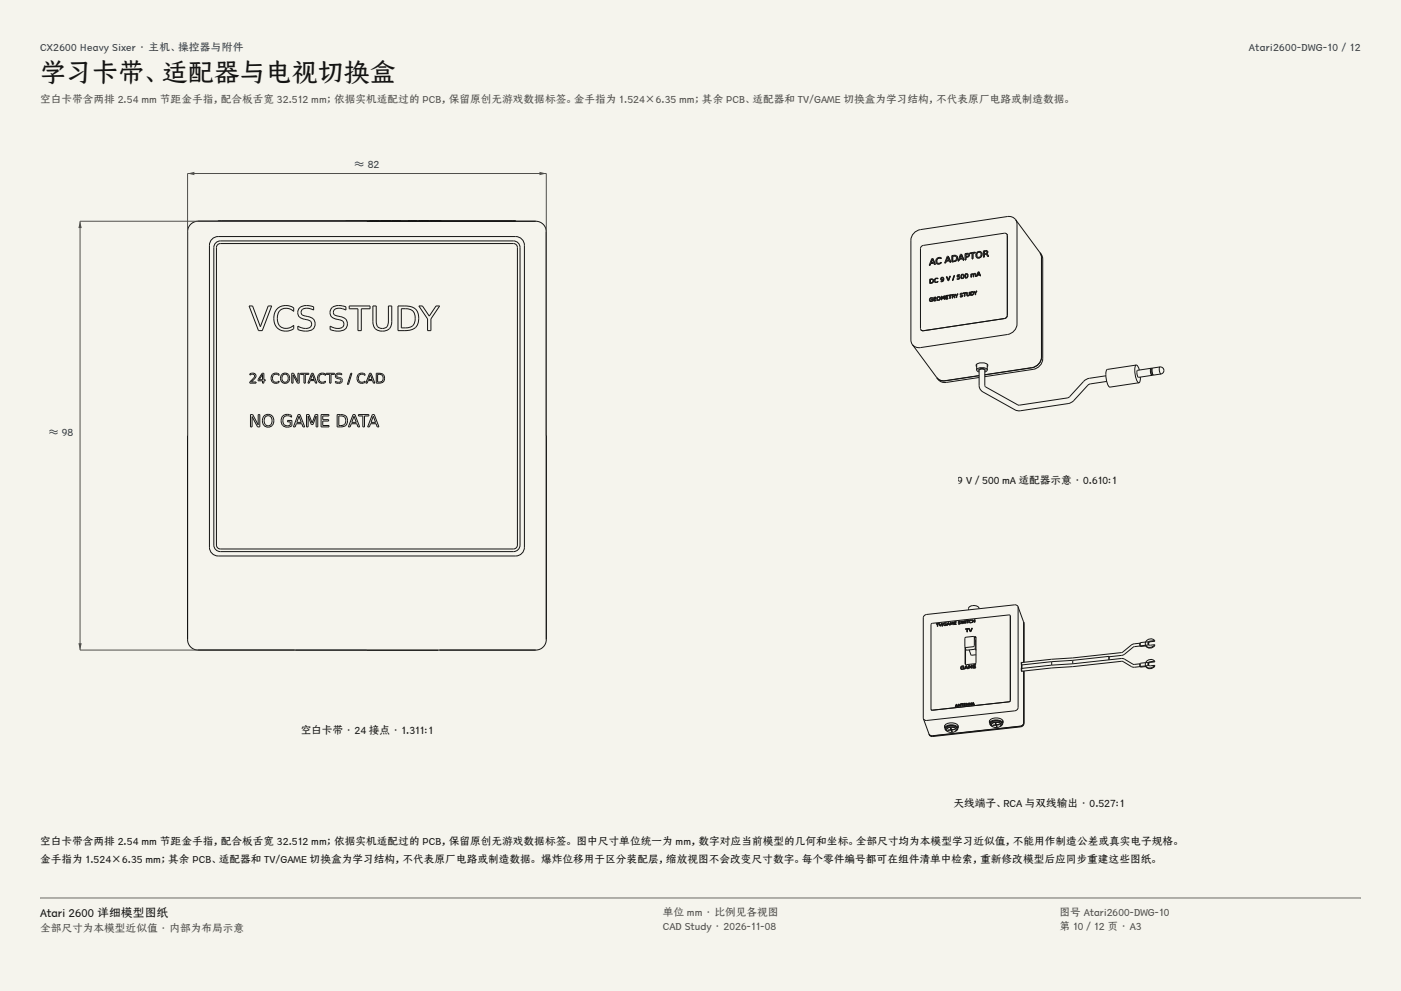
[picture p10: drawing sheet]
<svg xmlns="http://www.w3.org/2000/svg" width="420mm" height="297mm" viewBox="0 0 420 297" stroke-linecap="round" stroke-linejoin="round" font-family="sans-serif">
<g fill="#f5f4ed">
<path d="M0 0h420v297h-420z"/>
<path d="M12 12h396v275h-396z"/>
</g>
<g fill="none" stroke="#141413" stroke-width=".3">
<path d="M57.2 67.2a3.1 3.1 0 0 1 2.2-.9h101.2a3.1 3.1 0 0 1 3.2 3.2v122.2a3.1 3.1 0 0 1-3.2 3.1h-101.2a3.1 3.1 0 0 1-3.2-3.1v-122.2a3.1 3.1 0 0 1 1-2.3zM63.4 71.9a2.62 2.62 0 0 1 2-1h89.2a2.62 2.62 0 0 1 2.6 2.6v90.5a2.62 2.62 0 0 1-2.6 2.6h-89.2a2.62 2.62 0 0 1-2.6-2.6v-90.5zM64.7 72.8l1.4-.6h87.8a1.97 1.97 0 0 1 2 2v89.2a1.97 1.97 0 0 1-2 1.9h-87.8a1.97 1.97 0 0 1-2-1.9v-89.2zM65.1 73.5l1-.5h87.8l1 .5 .2 .7v89.2l-.5 .9-.7 .2h-87.8l-1-.5-.2-.6v-89.2zM65.4 66.2l89.2 .1zM103.7 66.1h.1M103.7 66.1h3.1M104.2 66.1h.1M105.2 66.1h.1M106.3 66.1h.1M106.8 66.1h.1M109.9 66.1h-3.1"/>
<path d="M109.9 66.1h.1M110.9 66.1h.5M110.9 66.1h.1M111.4 66.1h1.8M111.4 66.1h.1M113.2 66.1h.1M113.2 66.1h.5M113.7 66.1h.1M114.1 66.1h3.1M114.1 66.1h.1M117.2 66.1h.1M117.5 66.1h.2"/>
<path d="M117.5 66.1h.1M117.7 66.1h2.4M117.7 66.1h.1M120.1 66.1h.1M122.4 66.1h.2M122.4 66.1h.1M122.6 66.1h2.4M122.6 66.1h.1M125 66.1h.1M125.6 66.1h2.9M125.6 66.1h.1M128.5 66.1h.1"/>
<path d="M128.9 66.1h3.4M128.9 66.1h.1M129.4 66.1h.1M130.6 66.1h.1M131.7 66.1h.1M132.3 66.1h.1M74.7 91.7h1l2.4 6.2 2.3-6.2h1l-2.8 7.4h-1.1zM83.1 92.6a4.1 4.1 0 0 1 5-.3v1a2.84 2.84 0 0 0-3.5-.6 2.84 2.84 0 0 0-1.4 3.3 2.78 2.78 0 0 0 1.9 2.3 2.78 2.78 0 0 0 3-.8v1a3.8 3.8 0 0 1-4.6 .1 3.8 3.8 0 0 1-1.3-4.3zM89.7 92.4a4.4 4.4 0 0 1 4.3-.4v.9l-.5-.2a2.31 2.31 0 0 0-3.2 .6 1.21 1.21 0 0 0 1.4 1.4 2.47 2.47 0 0 1 2.7 2.8 2.91 2.91 0 0 1-3.9 1.6l-1.2-.3v-1.1l.9 .5a2.37 2.37 0 0 0 3.2-.8 1.35 1.35 0 0 0-1.4-1.6 2.34 2.34 0 0 1-2.7-2.5zM99.4 92.4a4.4 4.4 0 0 1 4.3-.4v.9l-.6-.2a2.31 2.31 0 0 0-3.1 .6 1.21 1.21 0 0 0 1.4 1.4 2.47 2.47 0 0 1 2.7 2.8 2.91 2.91 0 0 1-3.9 1.6l-1.2-.3v-1.1l.9 .5a2.37 2.37 0 0 0 3.2-.8 1.35 1.35 0 0 0-1.4-1.6 2.34 2.34 0 0 1-2.7-2.5zM104.7 91.7h6.2v.8h-2.6v6.6h-1v-6.6h-2.6zM111.8 91.7h1v4.5a1.86 1.86 0 0 0 1.8 2.2 1.86 1.86 0 0 0 1.8-2.2v-4.5h1v4.6a2.83 2.83 0 0 1-2.8 2.9 2.83 2.83 0 0 1-2.8-2.9z"/>
<path d="M119.3 91.7h2.1a3.7 3.7 0 0 1 4.1 2.8 3.7 3.7 0 0 1-2.3 4.4l-3.9 .2zM120.3 92.5h1.2a2.63 2.63 0 0 1 2.9 3.5 2.43 2.43 0 0 1-2.9 2.3h-1.2zM125.6 91.7h1l2.1 3 2-3h1.1l-2.6 3.9v3.5h-1v-3.5zM74.9 112h.2a1.04 1.04 0 0 1 1.5 .2 1.04 1.04 0 0 1-.5 1.5l-.7 .8h1.4v.3h-1.9v-.3l1-1a.73 .73 0 0 0 .3-1.2 .73 .73 0 0 0-1.1 0l-.2 .1zM78.6 111.9h.5v1.9h.4v.3h-.4v.7h-.4v-.7h-1.3v-.4zM78.7 112.2v1.6h-1zM81.7 112.2a1.64 1.64 0 0 1 2-.1v.4a1.16 1.16 0 0 0-1.7 0 1.16 1.16 0 0 0 0 1.7 1.16 1.16 0 0 0 1.7 0v.4a1.55 1.55 0 0 1-2.2-.2 1.55 1.55 0 0 1 .2-2.2zM84.8 112.5a1.14 1.14 0 0 1 1.7 .6 1.14 1.14 0 0 1-1 1.5 1.26 1.26 0 0 1-.7-2.1zM87.5 111.9h.5l1.3 2.4v-2.4h.4v2.9h-.5l-1.4-2.4v2.4h-.3zM90.1 111.9h2.5v.3h-1.1v2.6h-.4v-2.6h-1zM93.4 111.9h.5l1.1 2.9h-.4l-.3-.7h-1.3l-.3 .7h-.4zM93.6 112.3l.6 1.4h-1.1z"/>
<path d="M95.6 112.2a1.64 1.64 0 0 1 2-.1v.4a1.16 1.16 0 0 0-1.7 0 1.16 1.16 0 0 0 0 1.7 1.16 1.16 0 0 0 1.7 0v.4a1.55 1.55 0 0 1-2.1-.2 1.55 1.55 0 0 1 .1-2.2zM97.8 111.9h2.5v.3h-1.1v2.6h-.4v-2.6h-1zM100.8 112l.8-.2 .8 .2v.4l-.3-.2a.62 .62 0 0 0-.8 0 .62 .62 0 0 0-.1 .8 1.14 1.14 0 0 1 1.3 1.5l-.4 .3-.9 .1-.7-.2v-.4l.7 .2a.62 .62 0 0 0 1-.3 .62 .62 0 0 0-.8-.7 .81 .81 0 0 1-.8-.5 .81 .81 0 0 1 .2-1zM105.2 111.9h.3l-1 3.3h-.4zM107.4 112.2a1.64 1.64 0 0 1 2-.1v.4a1.16 1.16 0 0 0-1.6 0 1.16 1.16 0 0 0 0 1.7 1.16 1.16 0 0 0 1.6 0v.4a1.55 1.55 0 0 1-2.1-.2 1.55 1.55 0 0 1 .1-2.2zM110.8 111.9h.4l1.2 2.9h-.4l-.3-.7h-1.3l-.3 .7h-.4zM111 112.3l.6 1.4h-1.1zM112.8 111.9h.8a1.49 1.49 0 0 1 1.7 1.4 1.49 1.49 0 0 1-1.7 1.5h-.8zM113.2 112.2a1.23 1.23 0 0 1 1.7 1.1 1.23 1.23 0 0 1-1.7 1.2zM75.1 124.2h.7l1.6 3.1v-3.1h.5v3.7h-.7l-1.6-3.1v3.1h-.5zM79.1 124.7a1.86 1.86 0 0 1 3 1 1.86 1.86 0 0 1-2.1 2.3 2.02 2.02 0 0 1-.9-3.3zM79.7 124.8a1.28 1.28 0 0 1 1.5 .1 1.28 1.28 0 0 1 .3 1.5 1.24 1.24 0 0 1-1.5 1.2 1.24 1.24 0 0 1-.8-1.8z"/>
<path d="M84.8 124.7a2.3 2.3 0 0 1 2.6-.2v.6a1.51 1.51 0 0 0-2-.2 1.51 1.51 0 0 0-.4 2 1.51 1.51 0 0 0 2 .5v-1h-.8v-.4h1.3v1.6a2 2 0 0 1-2.8-.1 2 2 0 0 1 .1-2.8zM89.4 124.2h.5l1.4 3.7h-.5l-.3-.9h-1.7l-.3 .9h-.5zM89.7 124.7l.6 1.9h-1.3zM91.9 124.2h.7l1 2.6 .9-2.6h.8v3.7h-.5v-3.2l-1 2.5h-.5l-.9-2.5v3.2h-.5zM96.3 124.2h2.3v.5h-1.8v1.1h1.7v.4h-1.7v1.3h1.8v.4h-2.3zM101.1 124.2h1a1.86 1.86 0 0 1 2.1 1.9 1.86 1.86 0 0 1-2.1 1.8h-1zM101.6 124.7a1.54 1.54 0 0 1 2.1 1.4 1.54 1.54 0 0 1-2.1 1.4zM105.8 124.2h.6l1.4 3.7h-.5l-.3-.9h-1.7l-.3 .9h-.6zM106.1 124.7l.7 1.9h-1.3zM107.5 124.2h3.1v.5h-1.3v3.2h-.5v-3.2h-1.3zM111.6 124.2h.6l1.4 3.7h-.5l-.4-.9h-1.6l-.4 .9h-.5zM111.9 124.7l.7 1.9h-1.4z"/>
<path d="M88.7 194.8v.1M131.3 194.8v.1"/>
<circle cx="85.4" cy="113.3" r="1.48"/>
</g>
<path d="M56.2 130.6v-78.6h107.6v78.6" fill="none" stroke="#504e49" stroke-width=".3"/>
<g fill="#504e49">
<path d="M56.2 52l2.1-.5v1z"/>
<path d="M161.7 51.5l2.1 .5-2.1 .5z"/>
</g>
<path d="M110 66.3h-86v128.5h86" fill="none" stroke="#504e49" stroke-width=".3"/>
<g fill="#504e49">
<path d="M24 66.3l.5 2h-1z"/>
<path d="M23.5 192.8h1l-.5 2z"/>
</g>
<g fill="none" stroke="#141413" stroke-width=".3">
<path d="M278.6 79.5h.1M278.8 79.5h.1M278.8 79.5h-.2M279 79l.9-.2 .2 .5M279 79h.1M279 79l-.2 .5M279.5 77.7l.3 .9-.7 .1zM279.6 77.5h.1M279.6 77.5h-.3l-.7 2M279.6 77.5l.8 1.7M280.1 79.3h.1M280.4 79.2h.1"/>
<path d="M280.4 79.2l-.3 .1M280.7 78.8v.1M282.1 77.2a1.14 1.14 0 0 0-1.3 .3 1.14 1.14 0 0 0-.1 1.3M282.1 77.2h.1M282.1 77.5h.1M282.1 77.2l.1 .3M282.1 78.6l.1 .2M282.1 78.6h.1M282.1 78.8h.1M282.2 77.5a.79 .79 0 0 0-1.4 .4 .79 .79 0 0 0 1.1 .9l.2-.2M282.2 78.8a1.1 1.1 0 0 1-1.5 .1M283.2 78.8h.1"/>
<path d="M283.5 78.8h.1M283.5 78.8h-.3M283.7 78.3h.1M283.7 78.3l-.2 .5M284.1 77l.4 .9-.8 .1zM284.3 76.8h-.3l-.8 2M284.3 76.8h.1M284.3 76.8l.7 1.7M284.6 78.1l.2 .5M284.6 78.1l-.9 .2M284.8 78.6h.1M285 78.5h.1"/>
<path d="M285 78.5l-.2 .1M285.3 78.5h.1M285.6 76.8v1.4a.9 .9 0 0 0 1-.3 .9 .9 0 0 0-.1-1.1M285.6 76.8h.1M285.9 76.7l.6 .1M285.9 76.7l-.3 .1M286.9 76.7l-.7-.2-.9 .1v1.9M286.9 76.7l.1 .6M286.9 76.7v.1M286.9 76.8l.1 .5M287 77.3l-.1 .6-.4 .3-1.2 .3M287.2 78.2h.1"/>
<path d="M287.4 78.2h.1M287.5 78.2h-.3M287.6 77.7h.1M287.6 77.7l-.1 .5M288.1 76.4l.4 .9-.8 .1zM288.2 76.2h-.3l-.7 2M288.2 76.2h.1M288.2 76.2l.8 1.8M288.5 77.5l.2 .5M288.5 77.5l-.9 .2M288.7 78h.1M289 77.9v.1"/>
<path d="M289 78h-.3M289.3 77.9h.1M289.6 76.2l.3-.1a.36 .36 0 0 1 .4 .4 .36 .36 0 0 1-.4 .3l-.3 .1zM289.6 77.1h.1M289.6 77.9h.1M289.6 77.1v.8M289.6 76.2h.1M289.6 77.9h-.3M290.4 76.8l-.8 .3M290.5 76.1l-1.2-.1v1.9M290.5 76.1h.1M290.5 76.1l.1 .3"/>
<path d="M290.6 76.4l-.2 .4M290.7 76l.7-.1v1.7M290.7 76h.1M291.4 77.6h.1M291.7 75.9h.1M291.7 77.5v.1M291.7 75.9v1.7M291.7 77.6h-.3M292.4 75.5l-1.7 .3v.2M292.4 75.5v.1M292.4 75.8h.1M292.4 75.5v.3"/>
<path d="M292.4 75.8l-.7 .1M292.7 77l.8 .3M292.7 77v.1M292.7 77.1l.8 .2M293.1 75.7a.67 .67 0 0 1 .9 .3 .67 .67 0 0 1-.3 .9 .67 .67 0 0 1-.9-.3zM294.2 75.6a1.06 1.06 0 0 0-1.4 .1 1.06 1.06 0 0 0-.1 1.3M294.2 75.6h.1M294.2 75.6a1.12 1.12 0 0 1-.7 1.7M294.8 77.1h.1M295.1 75.4l.3-.1a.34 .34 0 0 1 .5 .3 .34 .34 0 0 1-.5 .4h-.3zM295.1 76.2h.1M295.1 77h.1"/>
<path d="M295.1 76.2v.8M295.1 75.4h.1M295.1 77l-.3 .1M295.4 76.2h.2M295.4 76.2h-.3M295.6 76.2l.5 .7M295.6 76.2l.2 .1M295.8 76l.2 .2M296 76.2h.1M296 76.2l.1 .2M296 75.8l-.2 .2M296 75.2h-1.2v1.9"/>
<path d="M296 75.2h.1M296 75.2v.6M296.1 76.9h.1M296.1 76.4h.1M296.1 76.4l.3 .4M296.4 76.8h.1M296.4 76.8l-.3 .1M301.8 70.2l-.7-.3-24.3 3.6a1.02 1.02 0 0 0-.9 1l.2 24.3M301.8 70.2l.2 .4M301.8 70.2h.1M301.9 70.2l.1 .4M302 70.6v23.9"/>
<path d="M304.4 65.8l7.8 10.4 .4 1v30.3a3.4 3.4 0 0 1-2.9 3.2l-14.5 2.2M304.4 65.8l.5 1.4v29.9a3.4 3.4 0 0 1-2.9 3.2l-26 3.9-1.4-.2-1.1-.7M304.4 65.8l-1-.8-1.4-.1-26 3.9a3.4 3.4 0 0 0-2.9 3.2v29.9l.4 1.4M311.8 75.7l.4 1.4M311.8 75.8h.1M311.8 75.8l.4 1.4M312.2 77.1v30a3.4 3.4 0 0 1-2.8 3.1l-14.2 2.2M276.1 98.8v.1M276.1 98.9h.1M276.1 98.9l.7 .2M278.7 90.2h.1M278.7 84.9h.1"/>
<path d="M278.9 83.8v1a.61 .61 0 0 0 .7-.3 .61 .61 0 0 0-.1-.7M278.9 83.8h.6M278.9 83.8h.1M279.2 89.9h.1M279.4 89.3l.2 .1M279.4 89.3a.47 .47 0 0 0-.7 .5 .47 .47 0 0 0 .8 .3v-.3l-.3 .1M279.5 83.8l.1 .1M279.6 89.3l-.2-.1a.65 .65 0 0 0-.7 .3 .65 .65 0 0 0 0 .7M279.6 89.3v.1M279.6 89.4h.1M279.6 89.7l-.4 .2M279.6 89.7h.1"/>
<path d="M279.6 90.1h.1M279.6 89.7v.4M279.6 90.1l-.6 .2-.3-.1M279.7 84.6l-1 .3M279.8 83.8l-1.1-.1v1.2M279.8 83.8l-.1 .8M279.9 90.2h.1M280.1 89.2h.1M280.1 89.2v.3h.5M280.1 89.7v.4l.5-.1M280.1 89.7h.1M280.2 84.5h.1"/>
<path d="M280.6 89.5v.1M280.6 89.5h.1M280.6 89.6h.1M280.6 89.6l-.5 .1M280.6 89h.1M280.6 89l-.7 .1v1.1M280.6 89.1h.1M280.6 89v.1M280.6 89.1l-.5 .1M280.6 90v.1M280.6 90.1l-.7 .1M280.9 89.8v.1"/>
<path d="M281 89.5l.1 .3M281.1 89.8h.1M281.1 89.2l-.1 .3M281.2 83.4l-.1-.1a.77 .77 0 0 0-.9 .3 .77 .77 0 0 0 0 .9M281.2 83.4h.1M281.2 83.6h.1M281.2 83.4v.2M281.2 84.3v.2M281.2 84.3h.1M281.2 84.5h.1M281.2 83.6a.56 .56 0 0 0-.8-.1 .56 .56 0 0 0 0 .8 .56 .56 0 0 0 .8 0M281.2 84.5l-.7 .2-.3-.2"/>
<path d="M281.6 89.1l-.5 .1M281.6 89.1h.1M281.6 89.1a.45 .45 0 0 1 0 .6 .45 .45 0 0 1-.5 .1M281.8 89a.6 .6 0 0 0-.8 .1 .6 .6 0 0 0-.1 .7M281.8 89h.1M281.8 89a.6 .6 0 0 1-.1 .8 .6 .6 0 0 1-.8 .1M282 83.8l.1 .1M282.1 84.4h.1M282.1 83.9h.5M282.1 89.9h.1M282.3 89.8h.1M282.3 89.8l-.2 .1"/>
<path d="M282.3 88.8h-.2v1.1M282.3 88.8h.1M282.4 84.4h-.2M282.6 89.6h.1M282.6 89.6l-.3-.7v.9M282.6 83.9l.1-.2a.49 .49 0 0 1-.6 .5v.2M282.6 83.3h-.4M282.6 83.3h.1M282.7 83.3a.31 .31 0 0 1 0 .4 .31 .31 0 0 1-.4 .1 .31 .31 0 0 1-.1-.5M282.7 89.6h.1M282.7 89.6l.3-.8v.9M282.7 89.6h-.1"/>
<path d="M282.7 83.8l-.1 .1M282.8 83.2a.5 .5 0 0 0-.6 0 .5 .5 0 0 0-.2 .6M282.8 83.2h.1M282.8 83.2a.81 .81 0 0 1-.4 1.2M283 89.7h.1M283.2 88.6l-.3 .1-.3 .7-.3-.6M283.2 88.6h.1M283.2 89.7h.1M283.2 88.6v1.1M283.2 89.7h-.2M283.5 89.7h.1M283.6 88.7v.3l.6-.1"/>
<path d="M283.6 89.1v.4l.6-.1M283.6 88.7h.1M283.6 89.1h.1M283.8 82.9h-.1l.5 1.2M283.8 82.9h.1M284.2 88.9v.2M284.2 88.9h.1M284.2 89v.1M284.2 89.1h-.6M284.2 84.1h.1M284.2 88.5h.1M284.2 88.5l-.7 .1v1.1"/>
<path d="M284.2 88.6h.1M284.2 88.5v.1M284.2 88.6l-.6 .1M284.2 89.4v.2M284.2 89.4h.1M284.2 89.5v.1M284.2 89.6l-.7 .1M284.3 88.6l.4-.1v1M284.3 88.6h.1M284.4 84.1h.1M284.4 84.1h-.2M284.7 89.5h.1"/>
<path d="M284.9 88.5h.1M284.9 89.5h.1M284.9 88.5v1M284.9 89.5h-.2M284.9 82.7l-.2 .1-.4 1.1-.5-1M284.9 82.7h.1M284.9 82.7l-.5 1.4M285.3 88.3l-1 .3M285.3 88.3h.1M285.3 88.4h.1M285.3 88.3v.1M285.3 88.4l-.4 .1"/>
<path d="M285.4 89.4h.1M285.5 84.1h.1M285.6 88.9h.1M285.6 89.3h.1M285.6 88.9v.4M285.6 88.4h.1M285.6 89.3l-.2 .1M285.7 84.1h.1M285.7 84.1h-.2M285.7 88.9h.3M285.7 88.9h-.1M285.9 88.4v.3l-.3 .1v-.4"/>
<path d="M285.9 88.4h.1M285.9 88.4h-.3M286 88.9l.1 .4M286.1 88.3h-.7v1.1M286.1 88.3h.1M286.1 88.9v.1M286.1 88.9h.1M286.1 88.7v.2M286.1 88.7l-.1 .1M286.1 88.3l.1 .2M286.1 88.3v.2M286.1 82.5h.1"/>
<path d="M286.1 82.5l-.6 1.6M286.1 82.5l-.4 1.6M286.1 89.3h.1M286.1 89h.1M286.1 89l.2 .2M286.2 88.5l-.1 .2M286.2 88.2h.1M286.2 88.2l.4 .5v.5M286.3 89.2h.1M286.3 89.2l-.2 .1M286.6 89.2h.1M286.8 88.6v.1"/>
<path d="M286.8 89.2h.1M286.8 88.6v.6M286.8 89.2h-.2M286.9 83.7h.1M286.9 83.7h.2M287.1 82.5v.4h.6M287.1 82.5h.1M287.2 88l-.5 .5-.5-.3M287.2 88h.1M287.2 88l-.4 .7M287.2 83l-.3 .1M287.2 83h.3a.43 .43 0 0 1-.1 .5 .43 .43 0 0 1-.5 0v.2"/>
<path d="M287.6 83.5l-.5 .2M287.7 82.5h.1M287.7 82.3l-.8 .1v.7M287.7 82.3h.1M287.7 82.3v.2M287.7 82.5h-.6M287.7 82.9h.1M287.7 82.9l-.1 .6M287.8 89h.2M287.8 89h.1M287.8 88.4h.1M287.8 88.4l.3 .1"/>
<path d="M288 88.2v.1M288 88.3l.6 .1M288.1 88.5h.1M288.1 83.4h.1M288.2 88.5h.1M288.2 88.5h.2M288.3 83.3h.1M288.4 88.5h.1M288.4 88.5v.3l-.6 .2M288.5 88.8l-.5 .2M288.5 87.9l-.1-.1a.41 .41 0 0 0-.5 .1 .41 .41 0 0 0-.1 .5M288.5 87.9h.1"/>
<path d="M288.5 88h.1M288.5 87.9v.1M288.5 88l-.5 .2M288.6 88.4h.1M288.6 88.4v.2M288.6 88.6l-.1 .2M288.7 87.9h.4v.9M288.7 87.9h.1M288.7 82.4h.1M288.7 82.4a.49 .49 0 0 0-.6 .3 .49 .49 0 0 0 .2 .6M288.7 82.4a.49 .49 0 0 1 .2 .6 .49 .49 0 0 1-.6 .3M288.9 82.3a.66 .66 0 0 0-.8 .2 .66 .66 0 0 0 0 .9"/>
<path d="M288.9 82.3h.1M288.9 82.3a.66 .66 0 0 1 0 .8 .66 .66 0 0 1-.7 .3M289.1 88.8h.1M289.3 87.8h.1M289.3 88.8h.1M289.3 87.8v1M289.3 88.8h-.2M289.3 83.2h.1M289.4 82.7l.1 .4M289.7 87.7l-1 .2M289.7 87.7h.1M289.7 87.8h.1"/>
<path d="M289.7 87.7v.1M289.7 87.8h-.4M289.7 82.1l-.3 .6M289.7 82.1l.2 .1M289.9 88.6h.1M289.9 82.2h.1M289.9 82.2a.49 .49 0 0 1 .2 .6 .49 .49 0 0 1-.6 .3l-.1-.4M289.9 88.3l.1 .2M289.9 87.6h-.1l.1 1M289.9 87.6h.1M289.9 87.6v.7M290 82.1a.65 .65 0 0 0-.8 .2 .65 .65 0 0 0 .1 .9"/>
<path d="M290 82.1h.1M290.1 82.1a.66 .66 0 0 1 0 .8 .66 .66 0 0 1-.8 .3M290.7 87.5l-.3 .9-.4 .1M290.7 87.5l-.1 1-.7 .1M290.7 87.5h.1M290.9 88.5h.1M291 83.1h.1M291.1 87.6a.47 .47 0 0 1 .7 .4 .47 .47 0 0 1-.7 .4zM291.1 87.6h.1M291.2 82.1h.6M291.2 83.1h.1M291.2 82.1h-.2v1"/>
<path d="M291.2 82.1h.1M291.2 83.1h-.2M291.5 82.2h.2M291.5 82.2l-.3 .2v.7M291.7 82.2h.1M291.7 82.2v.8M291.7 83h.1M291.8 82.1h.1M291.8 87.5h-.9v1M291.8 87.5h.1M291.8 87.5a.71 .71 0 0 1-.1 .8 .71 .71 0 0 1-.8 .2M291.9 83h.1"/>
<path d="M291.9 83h-.2M291.9 87.3h.1M291.9 87.3l.4 .5v.5M292.3 82.1l-.4 .2v.7M292.3 82.1h.1M292.3 88.3h.1M292.3 82.1l.1 .8M292.4 82.9h.1M292.4 82l-.6 .1M292.5 82h.1M292.5 82v.9M292.5 87.8h.1"/>
<path d="M292.5 88.3h.1M292.5 87.8v.5M292.5 88.3h-.2M292.5 82.9h.1M292.5 82.9h-.1M292.7 82.8h.1M292.9 87.2l-.5 .5-.5-.4M292.9 87.2h.1M292.9 87.2l-.4 .6M292.9 82.8h.1M292.9 82.8h-.2M293 82.5l.6-.1 .2 .3"/>
<path d="M293 82.5h.1M293 82.5l-.1 .3M293.3 81.6l.3 .6-.5 .1zM293.4 81.4l-.2 .1-.5 1.3M293.4 81.4h.1M293.4 81.4l.6 1.2M293.8 82.7h.1M294 82.6h.1M294 82.6l-.2 .1M301.1 95.5l-24.3 3.6-.7-.3M302 94.5a1.02 1.02 0 0 1-.9 1M273.5 103.3l7.7 10.4 .7 .6 .8 .3h1l9.8-1.5"/>
<path d="M280.9 113.2a2.46 2.46 0 0 0 2.4 .9M292.8 109.9l-.2-.4a2.36 2.36 0 0 1 3.5 0l-.1 .4M292.8 110.9a2.09 2.09 0 0 1 3.2 0M292.8 110.9l.7 .6M292.8 109.2v1.7M293.5 112.6l-10.7 1.5-1.3-.3-.7-.6M293.5 111.1l-.1-.1a1.09 1.09 0 0 1 1.9 0l-.1 .1M296 110.9l-.8 .6M296 109.2v1.7M312.2 107a3.4 3.4 0 0 1-2.9 3.2l-14.1 2.1M331.5 112.6l-4.9 .8-1.1 .4-5.3 5.4-14.8 2.2-10-5.5-.2-.4v-4.5l-.3-.3a1.15 1.15 0 0 0-1.4 .3v4.5a2.27 2.27 0 0 0 1.2 2l9.6 5.3 1.6 .3 14.7-2.2 1.3-.9 4.4-4.7 5.5-1M340.6 109.4a5.1 5.1 0 0 0 .3 4.9l.5 .4"/>
<path d="M340.6 109.4l.6 .6 .4 .9M340.6 109.4l-8.6 1.3a5.1 5.1 0 0 0 .3 4.9l.5 .4 8.6-1.3M341.9 113l-.1 1-.4 .7M345 110.4a1.68 1.68 0 0 0 .4 2l-.4-.9 .1-1.1M345 110.4h.1M345 110.4l-4 .6a2.04 2.04 0 0 0 .3 2.1l6.7-1M345.1 110.4h.3l-.1 1 .4 1M347.7 110a1.07 1.07 0 0 1 1.2 .9 1.07 1.07 0 0 1-.9 1.2M347.7 110l-2.2 .3a2.04 2.04 0 0 0 .3 2.1M347.7 110a2.04 2.04 0 0 0 .3 2.1M280.6 187h.4v.7M280.6 187h.1"/>
<path d="M281 187.7h.1M281.1 187h.1M281.1 187.7h.1M281.1 187v.7M281.1 187.7h-.1M281.5 186.8v.1M281.5 186.9l-.4 .1M281.5 186.8h.1M281.5 186.8l.3 .8M281.8 187.6h.1M282 187.6h.1M282 187.6h-.2"/>
<path d="M282.4 186.7l-.5 .8-.3-.7-1 .2M282.4 186.7v.1M282.4 186.7l-.4 .9M282.4 187.7h.1M282.5 187.7h.1M282.5 187.7h-.1M282.8 186.7l-.4 1M282.8 186.7h.1M282.8 186.7l-.3 1M282.9 187.3h.1M282.9 187.3l.1 .1M283 187.4l.4 .1"/>
<path d="M283 187.1l.1 .1M283.4 186.7l.3 .1M283.4 186.7l-.4 .4M283.4 187.1h.2v.2l-.5-.1M283.4 187.1h.1M283.7 186.7a.55 .55 0 0 0-.6 0 .55 .55 0 0 0-.2 .6M283.7 186.7v.1M283.7 186.7h.1M283.7 186.8h.1M283.7 187l-.3 .1M283.7 187h.1M283.7 187.3v.1"/>
<path d="M283.7 187v.4M283.7 187.4l-.3 .1M283.9 187.4h.1M284 187.4h.1M284 187.4h-.1M284.1 187.2h.1M284.1 187.2l-.1 .2M284.3 186.6h.1M284.3 186.6l.2 .4-.4 .1zM284.5 187.1l.3 .2M284.5 187.1h.1M284.5 187.1l-.4 .1"/>
<path d="M284.7 187.3l-.5-.8-.3 .9M284.7 187.3h.1M284.9 187.3h.1M285 186.6h.1M285 186.6l.3 .5M285 187.3h.1M285 186.6v.7M285 187.3h-.1M285.3 187.1h.1M285.4 187.1h.1M285.4 187.1l.3-.6v.7M285.4 187.1h-.1"/>
<path d="M285.7 187.2h.1M285.8 186.4l-.5 .6-.2-.6-.2 .1v.8M285.8 186.4h.1M285.8 187.2h.1M285.8 186.4v.8M285.8 187.2h-.1M286 187.2h.1M286.2 186.4h.1M286.2 186.4v.3l.4-.1M286.2 186.8v.3l.5-.1M286.2 186.8h.1M286.6 186.6v.1"/>
<path d="M286.6 186.7l-.4 .1M286.7 186.3v.1M286.7 186.3h-.7v.9M286.7 186.3h.1M286.7 186.4h.1M286.7 186.4h-.5M286.7 187v.1M286.7 187h.1M286.7 187.1h.1M286.7 187.1l-.7 .1M287.3 186.4v.1M287.3 187h.1"/>
<path d="M287.3 186.5v.1M287.3 186.6h.2M287.4 186.4h.1M287.4 186.4v.1M287.4 186.5l.5 .2M287.5 186.6h.1M287.6 187h-.2M287.6 186.2h.1M287.6 186.3h.1M287.6 186.3l-.2 .1M287.6 186.6h.1M287.6 186.6l.2 .1"/>
<path d="M287.7 186.2l.2 .1M287.7 186.3h.2M287.8 186.7h.1M287.8 186.7l-.5 .3M287.9 186.2l-.6 .2M287.9 186.2h.1M287.9 186.2v.1M287.9 186.7h.1M287.9 186.7l-.3 .3M288.2 186.1l.1 .8M288.2 186.1h.1M288.3 186.9h.1"/>
<path d="M288.5 186.9h.1M288.5 186.9h-.2M288.8 186l-.4 .8-.2-.7M288.8 186v.1M288.9 186.9h.1M288.9 186.9l-.2-.7-.2 .7M289 199.6h-.2a.61 .61 0 0 0-.8 .7M289 199.6h.1M289 199.6v.2M289 199.8h.1M289 199.8a.53 .53 0 0 0-.9 .3M289.1 186.8h.1"/>
<path d="M289.1 186.8l-.2 .1M289.3 186l-.3 .7-.2-.7M289.3 186h.1M289.3 186l-.2 .8M289.4 199h.1M289.4 194.2v4.8M289.4 199v.1M289.4 188.6l.4-.1v.9M289.4 188.6h.1M289.4 194.4v4.7M289.5 186.8h.1M289.6 186v.8"/>
<path d="M289.6 186l-.1 .8M289.6 186h.1M289.6 186.8h.1M289.6 186.8h-.1M289.7 199.6l.2 .5h-.4zM289.7 199.6h.1M289.7 186h.4v.7M289.7 186h.1M289.8 189.4h.1M290 188.5v.9M290 188.5h.1M290 189.4h.1"/>
<path d="M290 189.4h-.2M290.1 186.7h.1M290.2 186h.1M290.2 186.7h.1M290.2 186v.7M290.2 186.7h-.1M290.4 188.3v.1M290.4 188.5h.1M290.4 188.3v.2M290.4 188.5h-.4M290.4 188.3l.5 1M290.5 199.5v.9"/>
<path d="M290.5 199.5h.1M290.5 199.5l.3 .6M290.5 194.8l.6 1.5M290.6 185.8l-.9 .2M290.6 185.8v.1M290.6 185.9h.1M290.6 185.9l-.4 .1M290.6 186.4l.1 .2M290.9 189.3h.1M291 189.3h.1M291 189.3h-.1M291.1 196.3h.1"/>
<path d="M291.3 185.8a.53 .53 0 0 0-.5 .1 .53 .53 0 0 0-.2 .5M291.3 185.8h.1M291.3 185.9v.1M291.3 185.8v.2M291.3 186.4v.1M291.3 186.4h.1M291.3 186.5h.1M291.3 186a.37 .37 0 0 0-.5-.1 .37 .37 0 0 0 0 .6 .37 .37 0 0 0 .5-.1M291.3 186.5l-.6 .1M291.4 199.3h-.2l-.3 .7-.3-.6h-.2v1M291.4 199.3h.1M291.4 199.3v1"/>
<path d="M291.5 188.2l-.5 .9-.4-.8-1.2 .3M291.5 188.2h.1M291.5 188.2l-.5 1.1M291.5 186.6h.1M291.7 186.2v.4M291.7 185.7l-.2 .9M291.7 186.2l.4-.1v.4M291.7 185.7h.1M291.7 186.2h.1M291.7 186.6h.1M291.7 186.6h-.2M291.9 199.7v.4l.6-.1"/>
<path d="M291.9 199.3v.3h.6M291.9 199.3h.1M291.9 199.7h.1M292.1 190.9l-.4-.2-2.4 .5v2.7M292.1 190.9l-.1 2.7-2.4 .5-.3-.2M292.1 190.9l.3 .9-.1 2.6-2.6 .4-.4-.9M292.1 191.1h.5M292.1 186.5h.1M292.3 185.7l-.2 .3-.4 .1v-.4M292.3 185.7v.8M292.3 185.7h.1M292.3 186.5h.1"/>
<path d="M292.3 186.5h-.2M292.3 190.9l.3 .1M292.3 190.9h-.2M292.4 194.3l.2 .6M292.5 199.6v.1M292.5 199.6h.1M292.5 199.7h.1M292.5 199.7h-.6M292.5 199.2v.1M292.5 199.2h-.8v1M292.5 199.2h.1M292.5 199.3h.1"/>
<path d="M292.5 199.3h-.6M292.6 191v.1M292.6 191.1l-.1 7.6-2.8 .5-.3-.2M292.6 196.2l-1.5 .1M292.6 192.1h-.2M293.5 182.4a1.82 1.82 0 0 0-3.2-.1v.5M302.9 184.5l-.4-.2-23 2.5-.3 .2-.1 25.6M302.9 184.5v.1M302.9 184.5h.1M302.9 184.6v25.3M305.2 181.8v30.2a1.11 1.11 0 0 1-1 1l-26.4 2.9-.6-.1-.4-.4M305.2 181.8l-.4-.4-.6-.1-26.4 2.9a1.11 1.11 0 0 0-1 .9v30.3"/>
<path d="M305.2 181.8l1.7 4.8M306.3 198.6l-.1-.1v1.7M306.3 199.5h.1M306.3 199.5h-.1M306.3 199.3l-.2 1.1M306.9 186.6v-.2v.3M306.9 186.6v11.9M306.9 186.6l.1 11.9M315.3 198.3v1M315.3 198.3l-9 1M315.3 199.3l-9 1v.7l.1 .2 8.9-1 6.3-.4 14.7-1.6 3.2 1.7 2.3-.1M315.3 198.3h.1"/>
<path d="M321.6 197.9v1M321.6 197.9l-6.3 .4M321.6 198.9l14.9-1.6 3.2 1.8 2-.2M321.6 198.9l-6.3 .4M321.6 197.9h.1M332.4 196.7v1.1M332.4 196.7l-10.8 1.2M341.7 192.8l-2.3 .3-3.2 2.5-29.9 3v.7M341.7 198.9l.1 .1M341.7 198.9l.1 .9M341.7 192.8l.1 .2M341.7 192.8l.1 .8"/>
<path d="M341.8 199v.2M341.8 193.4v.1M341.8 193.6l-2 .3-3.2 2.5-4.2 .3M341.8 199.6l.1 .2M341.8 193.5l.1 .2M341.8 199.7v.1M341.8 193.5v.1M341.9 199.8h.1M341.9 193.6v.1M343.4 199.6l.1 .2M343.4 193.4l.1 .2M343.5 199.8h-1.6"/>
<path d="M343.5 193.6l-1.6 .1M344.3 198.6l-2.3 .2-.2 .8M344.3 198.6l-.2 .3 .2 .5M344.3 199.4l-2.5 .2M344.3 199.4l.6 .1M344.3 192.4l-2.3 .2-.2 .8M344.3 192.4l-.2 .6 .2 .2M344.3 193.2l-2.5 .3M344.3 192.4h.1M344.3 193.2l.6 .2M344.3 198.6h.1M344.3 192.4v.8"/>
<path d="M344.3 198.6l.1 .2M344.3 192.4l.1 .2M344.3 199.3v.1M344.3 198.6v.7M344.4 198.8h.1M344.4 192.6h.1M344.4 198.8v.6M344.4 192.6v.7M344.9 198.3l-.6 .3M344.9 192.1l-.6 .3M344.9 198.3l.1 .2M344.9 192.1l.1 .2"/>
<path d="M344.9 198.3h.1M344.9 199.5h.1M344.9 193.4h.1M345 198.5l-.6 .3M345 192.3l-.6 .3M345 198.5h.1M345 192.3h.1M346.1 198.2a1.55 1.55 0 0 0-1.9-.4 1.55 1.55 0 0 0-.8 1.8M346.1 199.4a1.62 1.62 0 0 1-2.7 .2M346.1 199.4a1.46 1.46 0 0 1-1.2 1 1.46 1.46 0 0 1-1.4-.6M346.1 192a1.55 1.55 0 0 0-1.9-.4 1.55 1.55 0 0 0-.8 1.8M346.1 192l-1.2 .1"/>
<path d="M346.1 193.2a1.62 1.62 0 0 1-2.7 .2M346.1 193.2a1.46 1.46 0 0 1-1.2 1 1.46 1.46 0 0 1-1.4-.6M346.1 198.2l.1 .2-1.2 .1M346.1 198.2l-1.2 .1M346.1 199.4l-1.2 .1M346.1 192l.1 .2-1.2 .1M346.1 193.2l-1.2 .2M279.1 212.6h.1M279.1 212.6l.4 .3M283.2 217.7l.1 .2M283.3 218.1l-.1-.2a1.7 1.7 0 0 1 2.4-1.2 1.45 1.45 0 0 1 1.6 1.2v.2M283.3 218.3a2.42 2.42 0 0 1 3.7-.5l.2 .5"/>
<path d="M283.3 218.3l.5 .7M283.3 217.4v.9M283.5 218.5a2.07 2.07 0 0 1 3.4 0M283.5 218.5l.5 .7M283.5 218.5v-.1a2.07 2.07 0 0 1 3.4 0v.1M283.8 218.7v-.1a1.68 1.68 0 0 1 2.8 0v.1M283.8 218.7a1.62 1.62 0 0 0 2.8 0M283.8 218.7a1.68 1.68 0 0 1 2.8 0M284.2 218.8v.1M285.2 218.7l-1 .2M285.2 218.6l-.1 .1M285.3 218.7l-.4-.5 .4 1.1"/>
<path d="M285.3 218.7v.1M285.3 218.8v.5M285.3 218.8l1-.1-2.1 .2M285.5 219.2l-.2 .1M286.3 211.9h.1M286.5 211.8h.1M286.5 211.8l-.2 .1M286.5 211.6h.1M286.5 211.6v.2M286.7 211.2h.1M286.7 211.2l.2 .3h-.3zM286.9 211.6h.1"/>
<path d="M286.9 211.6l.1 .2M286.9 211.6h-.4M286.9 218.5l-.5 .7M287 211.8h.1M287.1 211.8l-.3-.7-.5 .8M287.1 211.8h.1M287.1 211.8h-.1M287.2 218.3l-.6 .7M287.2 217.4v.9M287.3 217.7l-.1 .2M287.3 211.7v.1M287.4 211.1v.6"/>
<path d="M287.4 211.1l.4 .6M287.4 211.7h-.1M287.8 211.7h.1M287.9 210.9l-.1 .7-.5-.6v.7M287.9 210.9h.1M287.9 211.7h.1M287.9 210.9v.8M287.9 211.7h-.1M288 200.3h.1M288 200.3l.4 .3 .6-.2M288 211h.4v.6M288 211h.1"/>
<path d="M288.1 200.1l.1 .2M288.4 211.6h.1M288.5 211l.3-.2-.8 .2M288.5 211h.1M288.5 211.6h.1M288.5 211v.6M288.5 211.6h-.1M288.6 200.2l.2-.1v.3l-.6-.1M288.6 200.2h.1M288.9 211.6h.1M289 200l-.4 .2M289 200h.1"/>
<path d="M289 200.4h.1M289 200v.4M289 210.9l.4-.1h-.5v.8M289 211.2v.3h.5l-.6 .1M289 210.9v.2h.4M289 210.9h.1M289 211.2h.1M289.1 200.5h.1M289.3 200.5h.1M289.3 200.5h-.2M289.4 200.2h.5l.1 .2M289.4 200.2h.1"/>
<path d="M289.4 200.2l-.1 .3M289.4 211.1v.1M289.4 211.1h.1M289.4 211.2h.1M289.4 211.2h-.4M289.7 211.5h.1M289.8 210.9v.6M289.8 210.9l.5 .5M289.8 210.9h.1M289.8 211.5h.1M289.8 211.5h-.1M290 200.4h.1"/>
<path d="M290.2 200.4l-.4-1-.2 .1-.5 1M290.2 200.4h.1M290.2 200.4h-.2M290.3 210.7l-.1 .6-.5-.6v.8M290.3 210.7v.7M290.3 210.7h.1M290.3 211.4h.1M290.4 200.4h.1M290.5 200.4h.1M290.5 200.4h-.1M290.5 211.4h.1M290.7 210.8v.6"/>
<path d="M290.7 210.8h.1M290.7 211.4h.1M290.7 211.4h-.2M290.7 210.8l.4 .5M290.8 200.1h.1M291 200.1h.1M291 200.1l.3-.7v.9M291 200.1h-.2M291.1 211.3h.1M291.2 210.6v.7M291.2 210.6l-.1 .6-.6-.6v.8M291.2 211.3h.1"/>
<path d="M291.2 210.6h.1M291.2 211.3h-.1M291.3 200.3h.1M291.3 211.3h.1M291.4 200.3h.1M291.4 200.3h-.1M291.5 211.3h.1M291.5 211.3h-.2M291.5 211.1h.1M291.5 211.1v.2M291.7 210.6l.2 .4h-.3zM291.7 210.6h.1"/>
<path d="M291.7 200.2h.1M291.9 211v.1M291.9 211l.1 .2M291.9 211.1h-.4M292 211.2h.1M292.1 211.2h.1M292.1 211.2l-.3-.7-.5 .8M292.1 211.2h-.1M292.5 200v.1M292.5 200h.1M292.5 200.1h.1M292.5 200.1l-.8 .1"/>
<path d="M296.6 216.2l.1 .2M296.7 216.6l-.1-.1a1.7 1.7 0 0 1 2.4-1.3 1.45 1.45 0 0 1 1.7 1.3l-.1 .1M296.7 216.8a2.42 2.42 0 0 1 3.7-.4l.2 .4M296.7 216.8l.6 .8M296.7 215.9v.9M296.9 217a2.07 2.07 0 0 1 3.5 0M296.9 217l.6 .7M296.9 217v-.1a2.07 2.07 0 0 1 3.5 0v.1M297.2 217.3v-.2a1.68 1.68 0 0 1 2.9 0v.2M297.2 217.3a1.62 1.62 0 0 0 2.9 0M297.2 217.3a1.68 1.68 0 0 1 2.9 0M298.7 217.1l-.1 .2h-1l2.1-.1-1 .1"/>
<path d="M298.7 217.3l-.3-.6 .4 1.1M298.7 217.3l.1 .5M298.9 217.7l-.1 .1M300.4 217l-.6 .7M300.6 216.8l-.6 .8M300.6 215.9v.9M300.7 216.2l-.1 .2M302.9 209.9l-.4 .4M302.9 209.9l-.4 .4-23 2.5-.4-.2M305.9 217.7l-26.4 2.8-.6-.1-.4-.4M306.2 200.2h.1M306.2 200.2l.1 1.1 .1-.2"/>
<path d="M306.2 200.2v.1M306.9 216.6a1.11 1.11 0 0 1-1 1M306.9 201.1v15.6a1.11 1.11 0 0 1-1 1M307 201.1v15.8a1.11 1.11 0 0 1-1.1 .9l-26.7 2.9-.6-.5-1.8-4.8M278.5 220h.1M278.5 220l.4 .5 .6 .1"/>
</g>
<path d="M12 269.3h396zM12 269h396v.3h-396z" fill-rule="evenodd" fill="#504e49"/>
<text font-size="7.8" fill="#141413" x="12" y="24.7">学习卡带、适配器与电视切换盒</text>
<text font-size="3.5" fill="#141413" x="12" y="274.9">Atari 2600 详细模型图纸</text>
<g font-size="3.2" fill="#1b365d">
<text x="12" y="15.3">CX2600 Heavy Sixer · 主机、操控器与附件</text>
<text x="374.4" y="15.3">Atari2600-DWG-10 / 12</text>
<text x="106.3" y="50.4">≈ 82</text>
<text x="14.6" y="130.6">≈ 98</text>
</g>
<g font-size="3.2" fill="#504e49">
<text x="12" y="30.9">空白卡带含两排 2.54 mm 节距金手指，配合板舌宽 32.512 mm；依据实机适配过的 PCB，保留原创无游戏数据标签。金手指为 1.524×6.35 mm；其余 PCB、适配器和 TV/GAME 切换盒为学习结构，不代表原厂电路或制造数据。</text>
<text x="198.7" y="274.5">单位 mm · 比例见各视图</text>
<text x="317.6" y="274.5">图号 Atari2600-DWG-10</text>
<text x="12" y="279.3">全部尺寸为本模型近似值 · 内部为布局示意</text>
<text x="198.7" y="278.8">CAD Study · 2026-11-08</text>
<text x="317.6" y="278.8">第 10 / 12 页 · A3</text>
</g>
<g font-size="3.2" fill="#141413">
<text x="287.1" y="145">9 V / 500 mA 适配器示意 · 0.610:1</text>
<text x="90.1" y="220">空白卡带 · 24 接点 · 1.311:1</text>
<text x="285.9" y="242">天线端子、RCA 与双线输出 · 0.527:1</text>
<text x="12" y="253.3">空白卡带含两排 2.54 mm 节距金手指，配合板舌宽 32.512 mm；依据实机适配过的 PCB，保留原创无游戏数据标签。 图中尺寸单位统一为 mm，数字对应当前模型的几何和坐标。全部尺寸均为本模型学习近似值，不能用作制造公差或真实电子规格。</text>
<text x="12" y="258.6">金手指为 1.524×6.35 mm；其余 PCB、适配器和 TV/GAME 切换盒为学习结构，不代表原厂电路或制造数据。 爆炸位移用于区分装配层，缩放视图不会改变尺寸数字。每个零件编号都可在组件清单中检索，重新修改模型后应同步重建这些图纸。</text>
</g>
</svg>
